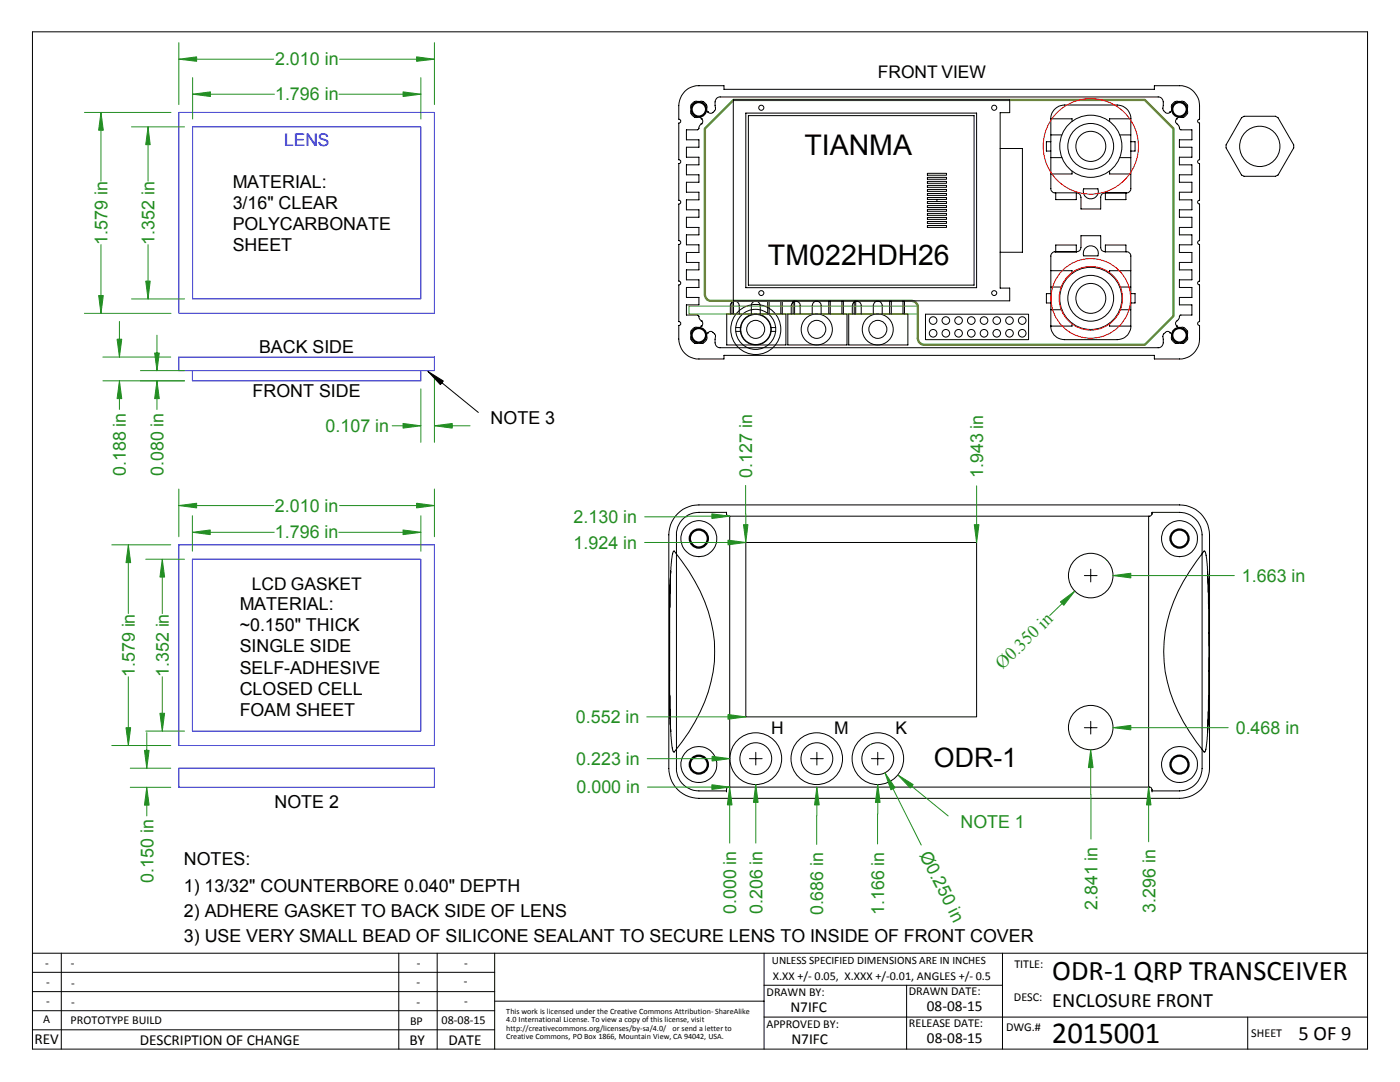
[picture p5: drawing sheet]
<svg xmlns="http://www.w3.org/2000/svg" width="279mm" height="216mm" viewBox="0 0 279 216" stroke-linecap="round" stroke-linejoin="round" font-family="sans-serif">
<g fill="none" stroke="#000" stroke-width=".2">
<path d="M6.5 6.3h266.4v203h-266.4zM136.7 18.2a3.9 3.9 0 0 1 2.8-1.1h5v.7h85.9v-.7h5a4 4 0 0 1 4 4v2.7a.38 .38 0 0 0-.4 .4 .38 .38 0 0 0 .4 .4v7.3a.38 .38 0 0 0-.4 .4 .38 .38 0 0 0 .4 .3v7.4a.38 .38 0 0 0-.4 .3 .38 .38 0 0 0 .4 .4v7.3a.38 .38 0 0 0-.4 .4 .38 .38 0 0 0 .4 .4v7.3a.38 .38 0 0 0-.4 .4 .38 .38 0 0 0 .4 .4v7.3a.38 .38 0 0 0-.4 .4 .38 .38 0 0 0 .4 .3v2.7a4 4 0 0 1-4 4h-5v-.7h-85.9v.7h-5a4 4 0 0 1-4-4v-2.7l.3-.2v-.3l-.3-.2v-7.3l.3-.3v-.3l-.3-.2v-7.3l.3-.2v-.3l-.3-.3v-7.3l.3-.2v-.3l-.3-.2v-7.4l.3-.2v-.3l-.3-.2v-7.3l.3-.3v-.3l-.3-.2v-2.7l.3-1.5zM146.3 19.9h55.2v2.6h-1.9v35h1.9v2.5h-55.2zM140 24.7l-.4 .4-.3 .8h-2.3v2h2.5v1.5h-2.5v2h2.5v1.5h-2.5v2h2.5v1.5h-2.5v2h2.5v1.5h-2.5v2h2.5v1.4h-2.5v2.1h2.5v1.5h-2.5v2h2.5v1.5h-2.5v2h2.5v1.4h-2.5v2h2.5v1.6h-2.5v2h2.5v1.4h-2.5v2.1h2.2a.5 .5 0 0 1 .3 .6l.5 .5M140 23.6l.1 .1M140.1 23.7l.2 .4-.2 .5M140.1 24.6l-.1 .1M141.3 22.3l-.4-.4a1.14 1.14 0 0 0-.2-1.3 1.14 1.14 0 0 0-1.3-.2 1.1 1.1 0 0 0-1.2 .2 1.1 1.1 0 0 0-.2 1.3 1.1 1.1 0 0 0 .3 1.2 1.1 1.1 0 0 0 1.2 .2l.5 .3M141.3 22.3l.1 .1M141.4 22.4l.3 .2a1.11 1.11 0 0 0 1-1.6v-.7a1.01 1.01 0 0 1 1-1h87.4a1 1 0 0 1 1.1 1v.7a1.13 1.13 0 0 0 .6 1.6h.3l.4-.2M148.8 22.6h46.1v34.8h-46.1zM149.4 23.1h45v33.8h-45z"/>
<path d="M185.1 34.6h3.8v.4h-3.8zM185.1 35.4h3.8v.4h-3.8zM185.1 36.2h3.8v.4h-3.8zM185.1 37h3.8v.4h-3.8zM185.1 37.8h3.8v.4h-3.8zM185.1 38.6h3.8v.4h-3.8zM185.1 39.4h3.8v.4h-3.8zM187 39.8v.4M199.6 29.6h4.4v20.7h-4.4M209.7 23.7a2.72 2.72 0 0 1 2.7-2.7h10.6a2.73 2.73 0 0 1 2.7 2.7M209.7 23.7v13.9a.87 .87 0 0 0 .9 .9h4.2a.87 .87 0 0 1 .9 .9v2.3h4v-2.3a.87 .87 0 0 1 .9-.9M209.7 28.3h-.9v1.8h.9"/>
<path d="M209.7 23.7h4.3v.6M209.7 26.9h2.2M209.7 31.5h2.2M210.7 38.5v1.3h4.1v-1.3M214 34.2v.5h-4.3M216.3 37.7h2.8a1.5 1.5 0 0 1-1.4 2 1.5 1.5 0 0 1-1.4-2zM220.6 38.5v1.3h4.1v-1.3M221.4 34.2v.5h4.3M223.5 26.9h2.2M223.5 31.5h2.2M225.7 23.7v13.9a.87 .87 0 0 1-.9 .9h-4.2M225.7 28.3h.8v1.8h-.8"/>
<path d="M225.7 23.7h-4.3v.6M233.6 22.3l.3-.4a1.15 1.15 0 0 1 .2-1.3 1.15 1.15 0 0 1 1.4-.2 1.1 1.1 0 0 1 1.2 .2 1.1 1.1 0 0 1 .2 1.3 .86 .86 0 0 1-.4 1.3 .94 .94 0 0 1-1.2 .1l-.4 .3M233.6 22.3l-.1 .1M234.8 23.7a.78 .78 0 0 0 .4 1.3l.3 .9h2.4v2h-2.5v1.5h2.5v2h-2.5v1.5h2.5v2h-2.5v1.5h2.5v2h-2.5v1.5h2.5v2h-2.5v1.4h2.5v2.1h-2.5v1.5h2.5v2h-2.5v1.5h2.5v2h-2.5v1.4h2.5v2h-2.5v1.6h2.5v2h-2.5v1.4h2.5v2.1h-2.2a.5 .5 0 0 0-.4 .6l-.1 .3a.75 .75 0 0 0-.4 1.2M234.9 23.6l-.1 .1M247.8 23.5l.5-.3h6.3l.5 .3 3.1 5.4v.6l-3.1 5.4-.5 .3h-6.3l-.5-.3-3.1-5.4v-.6zM185.1 40.2h3.8v.4h-3.8zM185.1 41h3.8v.4h-3.8zM185.1 41.8h3.8v.4h-3.8zM185.1 42.6h3.8v.4h-3.8zM185.1 43.4h3.8v.4h-3.8zM185.1 44.2h3.8v.4h-3.8z"/>
<path d="M185.1 45h3.8v.4h-3.8zM209.7 58.6h-.9v1.9h.9M209.7 54h4.3v.6M209.7 57.3h2.2M210.7 50.2v-1.3h4.1v1.3M216.5 49.6a1.51 1.51 0 0 1 1.9-.4 1.51 1.51 0 0 1 .7 1.9h-2.8v-1.1zM220.6 50.2h4.2a.87 .87 0 0 1 .9 .9v14M220.6 50.2a.87 .87 0 0 1-.9-.8v-2.4h-4v2.4a.87 .87 0 0 1-.9 .8h-4.2a.87 .87 0 0 0-.9 .9v14M220.6 50.2v-1.3h4.1v1.3M223.5 57.3h2.2M225.7 58.6h.8v1.9h-.8M225.7 54h-4.3v.6"/>
<path d="M140 65.1l-.4 .3h-.2a1.08 1.08 0 0 0-1.3 .3 1.08 1.08 0 0 0-.1 1.3 1.1 1.1 0 0 0 .3 1.2 1.1 1.1 0 0 0 1.2 .2 .86 .86 0 0 0 1.4-.4 .94 .94 0 0 0 0-1.2l.4-.4M140 64l.1 .1M140.1 64.1l.2 .3-.2 .6M140.1 65l-.1 .1M141.4 66.3l.2-.1a1.1 1.1 0 0 1 1.1 1.5v.7a1.01 1.01 0 0 0 1 1h87.4a1 1 0 0 0 1.1-1v-.7a1.13 1.13 0 0 1 .6-1.5l.3-.1 .4 .2M141.4 66.3l-.1 .1M145 62.7h11.8v6.1h-11.8zM146.1 60.3l-.3 .5v1.9M146.4 60.1a.91 .91 0 0 1 1.1 .9v1.7M146.4 60.1v2.6M146.4 60.1h-.3v2.6M146.9 65.4h1"/>
<path d="M146.9 66.1h1M149.9 62.7v-1.7a.89 .89 0 0 1 .9-.9 .89 .89 0 0 1 .9 .9v1.7M153.2 62.7v-2.6h.3v2.6M153.8 65.4h1M153.8 66.1h1M155.8 62.7v-2.6h.3v2.6M157.2 62.7h11.8v6.1h-11.8zM158.3 60.3l-.4 .7v1.7M158.6 60.1a.86 .86 0 0 1 1.1 .9v1.7M158.6 60.1h-.3v2.6M158.6 60.1v2.6M162.1 62.7v-1.7a.89 .89 0 0 1 .9-.9 .89 .89 0 0 1 .9 .9v1.7"/>
<path d="M165.4 62.7v-2.6h.3v2.6M168 62.7v-2.6h.3v2.6M169.4 62.7h11.8v6.1h-11.8zM170.5 60.3l-.3 .2-.1 .5v1.7M170.8 60.1a.86 .86 0 0 1 1.1 .9v1.7M170.8 60.1h-.3v2.6M170.8 60.1v2.6M174.3 62.7v-1.7a.89 .89 0 0 1 .9-.9 .89 .89 0 0 1 .9 .9v1.7M177.5 62.7v-2.6h.4v2.6M180.2 62.7v-2.6h.3v2.6M184.7 62.7h20.6v5.1h-20.6zM209.7 65.1a2.66 2.66 0 0 0 2.7 2.7h10.6a2.73 2.73 0 0 0 2.7-2.7"/>
<path d="M209.7 61.8h2.2M214 64.5v.6h-4.3M221.4 64.5v.6h4.3M223.5 61.8h2.2M233.5 66.3l.1 .1M234.8 65l.1 .1M234.9 65.1l.3 .3h.3a1.01 1.01 0 0 1 1.2 .3 1.01 1.01 0 0 1 .2 1.1 1.14 1.14 0 0 1-.3 1.4 1.14 1.14 0 0 1-1.3 .2 .86 .86 0 0 1-1.3-.4l-.2-.4 .1-.8-.3-.4M133.9 114l.2-2.9 .4-1.2a33.9 33.9 0 0 1 8.1 18.1 29.7 29.7 0 0 1-6.5 20l-1.5 2.1h-.2l-.3-1.4-.2-2.7M133.9 114l-.3 7.3M135.3 102.5a5.9 5.9 0 0 1 4.2-1.7h95.9a5.9 5.9 0 0 1 6 5.9v46.6a5.9 5.9 0 0 1-6 6h-95.9a6 6 0 0 1-6-6v-47.3a5.9 5.9 0 0 1 1.8-3.5zM145 102.2h.1M145 102.5h.1"/>
<path d="M145 102.2h-5.5a4.5 4.5 0 0 0-4.5 4.5v46.6a4.5 4.5 0 0 0 4.5 4.5h5.5M145 102.5l.1 .3 .3 .2h84.1l.4-.5M145 102.2v.3M145.6 103v54.1M148.8 108.2h46.1v34.8h-46.1zM216.4 114.9h2.5M217.7 113.6v2.5M229.2 103v54.1M229.9 102.2h.1M229.9 102.5h.1M229.9 102.2h5.5a4.5 4.5 0 0 1 4.5 4.5v46.6a4.5 4.5 0 0 1-4.5 4.5h-5.5M229.9 102.2v.3"/>
<path d="M241 114l-.2-2.4-.2-1.2-.2-.5a35.9 35.9 0 0 0-7.9 16.1 28.2 28.2 0 0 0 4.9 20l3 4.1 .3-.6 .3-3.4M241 114l.2 7.4M133.6 138.7l.3 7.3M133.6 121.3v17.4M241.2 138.8l-.2 7.3M241.2 121.4v17.4M145 157.6h.1M145 157.8h.1M145 157.6l.1-.4 .3-.1h84.1l.3 .1 .1 .4M145 157.6v.2M149.6 151.4h2.5M150.8 150.1v2.6"/>
<path d="M161.8 151.4h2.5M163 150.1v2.6M173.9 151.4h2.5M175.2 150.1v2.6M216.4 145.2h2.5M217.7 143.9v2.6M229.9 157.6h.1M229.9 157.8h.1M229.9 157.6v.2M6.5 197.9h92.2M6.5 194h92.2M6.5 190.2h266.4"/>
<path d="M12.2 190.2v19.1M79.6 190.2v19.1M87.2 190.2v19.1M98.7 190.2v19.1M98.7 199.8h53.8M152.5 196.6h47.6M152.5 190.2v19.1M180.9 196.6v12.7M200.1 190.2v19.1M6.5 205.5h92.2M6.5 201.7h92.2M152.5 202.9h120.4"/>
<path d="M249 202.9v6.4"/>
<circle cx="151.9" cy="21.5" r=".51"/>
<circle cx="198.4" cy="21.5" r=".51"/>
<circle cx="217.7" cy="29.2" r="4.6"/>
<circle cx="217.7" cy="29.2" r="3"/>
<circle cx="217.7" cy="29.2" r="6.2"/>
<circle cx="251.4" cy="29.2" r="4"/>
<circle cx="151.9" cy="58.5" r=".5"/>
<circle cx="198.4" cy="58.5" r=".5"/>
<circle cx="217.7" cy="59.5" r="4.6"/>
<circle cx="217.7" cy="59.5" r="6.2"/>
<circle cx="217.7" cy="59.5" r="2.99"/>
<circle cx="150.8" cy="65.7" r="4"/>
<circle cx="150.8" cy="65.7" r="1.8"/>
<circle cx="150.8" cy="65.7" r="5"/>
<circle cx="150.8" cy="65.7" r="3"/>
<circle cx="150.8" cy="65.7" r="3.1"/>
<circle cx="163" cy="65.7" r="1.8"/>
<circle cx="163" cy="65.7" r="3.1"/>
<circle cx="175.2" cy="65.7" r="3.1"/>
<circle cx="175.2" cy="65.7" r="1.8"/>
<circle cx="186.2" cy="64" r=".76"/>
<circle cx="186.2" cy="66.5" r=".76"/>
<circle cx="188.8" cy="66.5" r=".76"/>
<circle cx="188.8" cy="64" r=".76"/>
<circle cx="191.3" cy="64" r=".76"/>
<circle cx="191.3" cy="66.5" r=".76"/>
<circle cx="193.8" cy="66.5" r=".76"/>
<circle cx="193.8" cy="64" r=".76"/>
<circle cx="196.4" cy="66.5" r=".76"/>
<circle cx="196.4" cy="64" r=".76"/>
<circle cx="198.9" cy="66.5" r=".76"/>
<circle cx="198.9" cy="64" r=".76"/>
<circle cx="201.5" cy="64" r=".76"/>
<circle cx="201.5" cy="66.5" r=".76"/>
<circle cx="204" cy="64" r=".76"/>
<circle cx="204" cy="66.5" r=".76"/>
<circle cx="139.5" cy="107.5" r="3.6"/>
<circle cx="217.7" cy="114.8" r="4.4"/>
<circle cx="235.4" cy="107.5" r="3.6"/>
<circle cx="139.5" cy="152.6" r="3.6"/>
<circle cx="150.8" cy="151.4" r="5.2"/>
<circle cx="150.8" cy="151.4" r="3.2"/>
<circle cx="163" cy="151.4" r="5.2"/>
<circle cx="163" cy="151.4" r="3.2"/>
<circle cx="175.2" cy="151.4" r="3.2"/>
<circle cx="175.2" cy="151.4" r="5.2"/>
<circle cx="217.7" cy="145.2" r="4.4"/>
<circle cx="235.4" cy="152.6" r="3.6"/>
</g>
<g fill="none" stroke="#000" stroke-width=".47">
<circle cx="139.5" cy="21.8" r="1.46"/>
<circle cx="235.4" cy="21.8" r="1.46"/>
<circle cx="139.5" cy="66.9" r="1.46"/>
<circle cx="235.4" cy="66.9" r="1.46"/>
<circle cx="139.5" cy="107.5" r="1.8"/>
<circle cx="235.4" cy="107.5" r="1.8"/>
<circle cx="139.5" cy="152.6" r="1.79"/>
<circle cx="235.4" cy="152.6" r="1.79"/>
</g>
<path d="M140.7 25.7l5.7-5.8h82.1l5.7 5.8v37.4l-5.7 5.7h-44.2l-.7-.3-.4-.9v-6.6l-.5-.7-.7-.3-40.6-.1-.5-.4-.2-.6z" fill="none" stroke="#6b8e23" stroke-width=".47"/>
<g fill="none" stroke="#f00" stroke-width=".2">
<circle cx="217.7" cy="29.2" r="9.5"/>
<circle cx="217.7" cy="59.5" r="6.3"/>
<circle cx="217.7" cy="59.5" r="7.9"/>
</g>
<path d="M183.2 61.1h-45.7v1.6h45.7" fill="none" stroke="#6b8e23" stroke-width=".2"/>
<path d="M35.7 22.4h51v40.1h-51zM38.4 25.3h45.6v34.3h-45.6zM35.7 71.2h51v2.8h-51zM38.4 74v2h45.6v-2" fill="none" stroke="#00f" stroke-width=".2"/>
<path d="M16.8 22.4h17.3M20.2 26v10.2M20.2 48.8v10.2M16.8 62.5h17.3" fill="none" stroke="#238e23" stroke-width=".2"/>
<path d="M19.7 59h.9l-.4 3.5v-3.5v3.5z" fill-rule="evenodd" fill="#238e23"/>
<path d="M19.7 59h.9l-.4 3.5z" fill="none" stroke="#238e23" stroke-width=".2"/>
<path d="M20.2 22.4l.4 3.6h-.9l.5-3.6v3.6z" fill-rule="evenodd" fill="#238e23"/>
<path d="M20.2 22.4l.4 3.6h-.9zM26.2 25.3h10.6M29.5 28.9v7.3M26.2 59.6h10.6M29.5 48.8v7.3" fill="none" stroke="#238e23" stroke-width=".2"/>
<path d="M29.1 56.1h.9l-.5 3.5v-3.5v3.5z" fill-rule="evenodd" fill="#238e23"/>
<path d="M29.1 56.1h.9l-.5 3.5z" fill="none" stroke="#238e23" stroke-width=".2"/>
<path d="M29.5 25.3l.5 3.6h-.9l.4-3.6v3.6z" fill-rule="evenodd" fill="#238e23"/>
<path d="M38.4 15.5v8.2M42 18.8h12.8M67.6 18.8h12.8M84 15.5v8.2M29.5 25.3l.5 3.6h-.9z" fill="none" stroke="#238e23" stroke-width=".2"/>
<path d="M38.4 18.8l3.6-.5v1l-3.6-.5h3.6z" fill-rule="evenodd" fill="#238e23"/>
<path d="M38.4 18.8l3.6-.5v1z" fill="none" stroke="#238e23" stroke-width=".2"/>
<path d="M80.4 18.3l3.6 .5h-3.6h3.6l-3.6 .5z" fill-rule="evenodd" fill="#238e23"/>
<path d="M35.7 8.5v12.4M39.2 11.8h15.4M67.8 11.8h15.3M80.4 18.3l3.6 .5-3.6 .5zM86.7 8.5v12.4" fill="none" stroke="#238e23" stroke-width=".2"/>
<path d="M35.7 11.8l3.5-.5v.9l-3.5-.4h3.5z" fill-rule="evenodd" fill="#238e23"/>
<path d="M35.7 11.8l3.5-.5v.9z" fill="none" stroke="#238e23" stroke-width=".2"/>
<path d="M83.1 11.3l3.6 .5h-3.6h3.6l-3.6 .4z" fill-rule="evenodd" fill="#238e23"/>
<path d="M83.1 11.3l3.6 .5-3.6 .4zM20.5 71.2h13.6M20.5 76h16.3M23.8 67.6l.1 .1zM23.8 64.1v3.6M23.8 79.5v2.2" fill="none" stroke="#238e23" stroke-width=".2"/>
<path d="M23.8 76l.5 3.5h-.9l.4-3.5v3.5z" fill-rule="evenodd" fill="#238e23"/>
<path d="M23.8 76l.5 3.5h-.9z" fill="none" stroke="#238e23" stroke-width=".2"/>
<path d="M23.4 67.7h.9l-.5 3.5v-3.5v3.5z" fill-rule="evenodd" fill="#238e23"/>
<path d="M23.4 67.7h.9l-.5 3.5zM28 74h8.8M28 76h8.8M31.3 70.4l.1 .1zM31.3 66.9v3.5M31.3 79.5v2.2" fill="none" stroke="#238e23" stroke-width=".2"/>
<path d="M31.3 76l.5 3.5h-.9l.4-3.5v3.5z" fill-rule="evenodd" fill="#238e23"/>
<path d="M31.3 76l.5 3.5h-.9z" fill="none" stroke="#238e23" stroke-width=".2"/>
<path d="M30.9 70.4h.9l-.5 3.6v-3.6v3.6z" fill-rule="evenodd" fill="#238e23"/>
<path d="M30.9 70.4h.9l-.5 3.6zM129.2 157.1h12.9" fill="none" stroke="#238e23" stroke-width=".2"/>
<path d="M142.1 156.6l3.5 .5h-3.5h3.5l-3.5 .4z" fill-rule="evenodd" fill="#238e23"/>
<path d="M142.1 156.6l3.5 .5-3.5 .4zM145.6 160.6v7.6" fill="none" stroke="#238e23" stroke-width=".2"/>
<path d="M145.6 157.1l.5 3.5h-.9l.4-3.5v3.5z" fill-rule="evenodd" fill="#238e23"/>
<path d="M145.6 157.1l.5 3.5h-.9zM150.8 160.1v8.1" fill="none" stroke="#238e23" stroke-width=".2"/>
<path d="M150.8 156.5l.5 3.6h-.9l.4-3.6v3.6z" fill-rule="evenodd" fill="#238e23"/>
<path d="M150.8 156.5l.5 3.6h-.9zM163 160.6v7.9" fill="none" stroke="#238e23" stroke-width=".2"/>
<path d="M163 157.1l.5 3.5h-.9l.4-3.5v3.5z" fill-rule="evenodd" fill="#238e23"/>
<path d="M163 157.1l.5 3.5h-.9zM175.2 160.1l-.1 8.3" fill="none" stroke="#238e23" stroke-width=".2"/>
<path d="M175.2 156.5l.4 3.6h-.9l.5-3.6v3.6z" fill-rule="evenodd" fill="#238e23"/>
<path d="M129.2 151.4h12.9M175.2 156.5l.4 3.6h-.9z" fill="none" stroke="#238e23" stroke-width=".2"/>
<path d="M142.1 150.9l3.6 .5h-3.6h3.6l-3.6 .4z" fill-rule="evenodd" fill="#238e23"/>
<path d="M142.1 150.9l3.6 .5-3.6 .4zM217.7 153.2v14.2" fill="none" stroke="#238e23" stroke-width=".2"/>
<path d="M217.7 149.6l.4 3.6h-.9l.5-3.6v3.6z" fill-rule="evenodd" fill="#238e23"/>
<path d="M217.7 149.6l.4 3.6h-.9zM229.2 160.6v7.4" fill="none" stroke="#238e23" stroke-width=".2"/>
<path d="M229.2 157.1l.5 3.5h-.9l.4-3.5v3.5z" fill-rule="evenodd" fill="#238e23"/>
<path d="M129.1 143h16.2M229.2 157.1l.5 3.5h-.9z" fill="none" stroke="#238e23" stroke-width=".2"/>
<path d="M145.3 142.6l3.5 .4h-3.5h3.5l-3.5 .5z" fill-rule="evenodd" fill="#238e23"/>
<path d="M128.7 108.2h16.6M145.3 142.6l3.5 .4-3.5 .5z" fill="none" stroke="#238e23" stroke-width=".2"/>
<path d="M145.3 107.8l3.5 .4h-3.5h3.5l-3.5 .5z" fill-rule="evenodd" fill="#238e23"/>
<path d="M142.1 103l-13.4 .1M145.3 107.8l3.5 .4-3.5 .5z" fill="none" stroke="#238e23" stroke-width=".2"/>
<path d="M142.1 102.5l3.5 .5h-3.5h3.5l-3.5 .5z" fill-rule="evenodd" fill="#238e23"/>
<path d="M148.8 96.9v7.8M142.1 102.5l3.5 .5-3.5 .5z" fill="none" stroke="#238e23" stroke-width=".2"/>
<path d="M148.4 104.7h.9l-.5 3.5v-3.5v3.5z" fill-rule="evenodd" fill="#238e23"/>
<path d="M194.9 96.9v7.8M148.4 104.7h.9l-.5 3.5z" fill="none" stroke="#238e23" stroke-width=".2"/>
<path d="M194.4 104.7h1l-.5 3.5v-3.5v3.5z" fill-rule="evenodd" fill="#238e23"/>
<path d="M194.4 104.7h1l-.5 3.5zM225.7 145.2h19.4" fill="none" stroke="#238e23" stroke-width=".2"/>
<path d="M222.1 145.2l3.6-.5v.9l-3.6-.4h3.6z" fill-rule="evenodd" fill="#238e23"/>
<path d="M225.7 114.9h20.6M222.1 145.2l3.6-.5v.9z" fill="none" stroke="#238e23" stroke-width=".2"/>
<path d="M222.1 114.9l3.6-.5v.9l-3.6-.4h3.6z" fill-rule="evenodd" fill="#238e23"/>
<path d="M222.1 114.9l3.6-.5v.9zM179.2 154.6l3 1.9-.5 .7zM181.9 156.9l7.3 5.9" fill="none" stroke="#238e23" stroke-width=".2"/>
<path d="M179.2 154.6l3 1.9-.5 .7z" fill-rule="evenodd" fill="#238e23"/>
<path d="M35.7 108.7h51v40.1h-51zM38.4 111.6h45.6v34.3h-45.6zM35.7 153.3h51v3.8h-51z" fill="none" stroke="#00f" stroke-width=".2"/>
<path d="M38.4 102.9v7.1M42 106.2h12.7M67.6 106.2h12.8M84 102.9v7.1" fill="none" stroke="#238e23" stroke-width=".2"/>
<path d="M38.4 106.2l3.6-.5v1l-3.6-.5h3.6z" fill-rule="evenodd" fill="#238e23"/>
<path d="M38.4 106.2l3.6-.5v1z" fill="none" stroke="#238e23" stroke-width=".2"/>
<path d="M80.4 105.7l3.6 .5h-3.6h3.6l-3.6 .5z" fill-rule="evenodd" fill="#238e23"/>
<path d="M35.7 97.6v9.5M86.7 97.6v9.5M39.2 100.9h15.4M67.8 100.9h15.3M80.4 105.7l3.6 .5-3.6 .5z" fill="none" stroke="#238e23" stroke-width=".2"/>
<path d="M35.7 100.9l3.5-.5v.9l-3.5-.4h3.5z" fill-rule="evenodd" fill="#238e23"/>
<path d="M35.7 100.9l3.5-.5v.9z" fill="none" stroke="#238e23" stroke-width=".2"/>
<path d="M83.1 100.4l3.6 .5h-3.6h3.6l-3.6 .4z" fill-rule="evenodd" fill="#238e23"/>
<path d="M29.1 111.6h7.7M32.4 115.1v7.3M83.1 100.4l3.6 .5-3.6 .4zM32.4 135v7.3M29.1 145.9h7.7" fill="none" stroke="#238e23" stroke-width=".2"/>
<path d="M31.9 142.3h1l-.5 3.6v-3.6v3.6z" fill-rule="evenodd" fill="#238e23"/>
<path d="M31.9 142.3h1l-.5 3.6z" fill="none" stroke="#238e23" stroke-width=".2"/>
<path d="M32.4 111.6l.5 3.5h-1l.5-3.5v3.5z" fill-rule="evenodd" fill="#238e23"/>
<path d="M22.3 108.7h11.8M25.6 112.3v10.1M32.4 111.6l.5 3.5h-1zM25.6 135v10.2M22.3 148.8h11.8" fill="none" stroke="#238e23" stroke-width=".2"/>
<path d="M25.1 145.2h1l-.5 3.6v-3.6v3.6z" fill-rule="evenodd" fill="#238e23"/>
<path d="M25.1 145.2h1l-.5 3.6z" fill="none" stroke="#238e23" stroke-width=".2"/>
<path d="M25.6 108.7l.5 3.6h-1l.5-3.6v3.6z" fill-rule="evenodd" fill="#238e23"/>
<path d="M25.6 108.7l.5 3.6h-1zM26 153.3h8.1M26 157.1h8.1M29.3 149.7v.1zM29.3 146.2v3.5M29.3 160.7v2.1" fill="none" stroke="#238e23" stroke-width=".2"/>
<path d="M29.3 157.1l.5 3.6h-1l.5-3.6v3.6z" fill-rule="evenodd" fill="#238e23"/>
<path d="M29.3 157.1l.5 3.6h-1z" fill="none" stroke="#238e23" stroke-width=".2"/>
<path d="M28.8 149.7h1l-.5 3.6v-3.6v3.6z" fill-rule="evenodd" fill="#238e23"/>
<path d="M84 77.6v10.7M86.7 75.6v12.7M78.3 85h2.1M90.2 84.9l.1 .1zM90.3 85h3.5M28.8 149.7h1l-.5 3.6z" fill="none" stroke="#238e23" stroke-width=".2"/>
<path d="M80.4 84.5l3.6 .5h-3.6h3.6l-3.6 .4z" fill-rule="evenodd" fill="#238e23"/>
<path d="M80.4 84.5l3.6 .5-3.6 .4z" fill="none" stroke="#238e23" stroke-width=".2"/>
<path d="M86.7 85l3.6-.5v.9l-3.6-.4h3.6z" fill-rule="evenodd" fill="#238e23"/>
<path d="M86.7 85l3.6-.5v.9z" fill="none" stroke="#238e23" stroke-width=".2"/>
<path d="M85.4 74.1l3.1 1.9-.6 .8zM88.2 76.4l7.3 5.9" fill="none" stroke="#000" stroke-width=".2"/>
<path d="M85.4 74.1l3.1 1.9-.6 .8z" fill-rule="evenodd" fill="#000"/>
<path d="M178.2 157.4l5.7 11.2" fill="none" stroke="#238e23" stroke-width=".2"/>
<path d="M176.6 154.2l2 3-.8 .4-1.2-3.4 1.6 3.2z" fill-rule="evenodd" fill="#238e23"/>
<path d="M176.6 154.2l2 3-.8 .4z" fill="none" stroke="#238e23" stroke-width=".2"/>
<path d="M212 120.4l-2.5 2.4" fill="none" stroke="#238e23" stroke-width=".2"/>
<path d="M211.6 120.1l2.9-2.2-2.5 2.5 2.5-2.5-2.2 2.9z" fill-rule="evenodd" fill="#238e23"/>
<path d="M211.6 120.1l2.9-2.2-2.2 2.9z" fill="none" stroke="#238e23" stroke-width=".2"/>
<text font-size="6.1" x="209.9" y="208.1">2015001</text>
<g font-size="5.7">
<text x="160.5" y="30.9">TIANMA</text>
<text x="153.2" y="52.9">TM022HDH26</text>
<text x="210" y="195.5">ODR-1 QRP TRANSCEIVER</text>
</g>
<text font-size="5.3" x="186.4" y="153">ODR-1</text>
<g font-size="4.1">
<text x="210" y="200.9">ENCLOSURE FRONT</text>
<text x="259.2" y="207.4">5 OF 9</text>
</g>
<g font-size="3.6" fill="#238e23">
<text x="54.9" y="13">2.010 in</text>
<text x="54.9" y="20">1.796 in</text>
<text x="21.5" y="48.8" transform="rotate(-90 21.5 48.8)">1.579 in</text>
<text x="30.9" y="48.8" transform="rotate(-90 30.9 48.8)">1.352 in</text>
<text x="65" y="86.2">0.107 in</text>
<text x="25.1" y="95" transform="rotate(-90 25.1 95)">0.188 in</text>
<text x="32.6" y="95" transform="rotate(-90 32.6 95)">0.080 in</text>
<text x="150.1" y="95.3" transform="rotate(-90 150.1 95.3)">0.127 in</text>
<text x="196.2" y="95.4" transform="rotate(-90 196.2 95.4)">1.943 in</text>
<text x="54.9" y="107.4">1.796 in</text>
<text x="54.9" y="102.1">2.010 in</text>
<text x="114.5" y="104.4">2.130 in</text>
<text x="114.5" y="109.5">1.924 in</text>
<text x="247.9" y="116.1">1.663 in</text>
<text x="26.9" y="135" transform="rotate(-90 26.9 135)">1.579 in</text>
<text x="33.7" y="135" transform="rotate(-90 33.7 135)">1.352 in</text>
<text x="200.1" y="133.7" transform="rotate(-44 200.1 133.7)">Ø0.350 in</text>
<text x="114.9" y="144.3">0.552 in</text>
<text x="246.6" y="146.4">0.468 in</text>
<text x="115" y="152.6">0.223 in</text>
<text x="115.1" y="158.3">0.000 in</text>
<text x="191.7" y="165.2">NOTE 1</text>
<text x="183.4" y="170.5" transform="rotate(63 183.4 170.5)">Ø0.250 in</text>
<text x="30.6" y="176.1" transform="rotate(-90 30.6 176.1)">0.150 in</text>
<text x="146.9" y="182.4" transform="rotate(-90 146.9 182.4)">0.000 in</text>
<text x="152.1" y="182.4" transform="rotate(-90 152.1 182.4)">0.206 in</text>
<text x="164.3" y="182.7" transform="rotate(-90 164.3 182.7)">0.686 in</text>
<text x="176.4" y="182.6" transform="rotate(-90 176.4 182.6)">1.166 in</text>
<text x="219" y="181.6" transform="rotate(-90 219 181.6)">2.841 in</text>
<text x="230.6" y="182.2" transform="rotate(-90 230.6 182.2)">3.296 in</text>
</g>
<g font-size="3.6">
<text x="46.4" y="37.5">MATERIAL:</text>
<text x="46.4" y="41.7">3/16&quot; CLEAR</text>
<text x="46.4" y="45.9">POLYCARBONATE</text>
<text x="46.4" y="50.2">SHEET</text>
<text x="51.7" y="70.5">BACK SIDE</text>
<text x="50.4" y="79.3">FRONT SIDE</text>
<text x="97.9" y="84.7">NOTE 3</text>
<text x="47.8" y="121.8">MATERIAL:</text>
<text x="47.8" y="126">~0.150&quot; THICK</text>
<text x="47.8" y="130.2">SINGLE SIDE</text>
<text x="47.8" y="134.4">SELF-ADHESIVE</text>
<text x="47.8" y="138.6">CLOSED CELL</text>
<text x="47.8" y="142.8">FOAM SHEET</text>
<text x="54.8" y="161.2">NOTE 2</text>
<text x="36.7" y="172.6">NOTES:</text>
<text x="36.7" y="177.9">1) 13/32&quot; COUNTERBORE 0.040&quot; DEPTH</text>
<text x="36.7" y="183">2) ADHERE GASKET TO BACK SIDE OF LENS</text>
<text x="36.7" y="187.9">3) USE VERY SMALL BEAD OF SILICONE SEALANT TO SECURE LENS TO INSIDE OF FRONT COVER</text>
</g>
<g font-size="3.5">
<text x="175.2" y="15.5">FRONT VIEW</text>
<text x="50.2" y="117.6">LCD GASKET</text>
<text x="153.9" y="146.6">H</text>
<text x="166.5" y="146.6">M</text>
<text x="178.7" y="146.6">K</text>
</g>
<text font-size="3.5" fill="#00f" x="56.7" y="29.2">LENS</text>
<g font-size="3">
<text x="157.8" y="201.9">N7IFC</text>
<text x="185" y="201.6">08-08-15</text>
<text x="6.9" y="208.4">REV</text>
<text x="27.9" y="208.5">DESCRIPTION OF CHANGE</text>
<text x="81.7" y="208.4">BY</text>
<text x="89.5" y="208.4">DATE</text>
<text x="157.9" y="208.3">N7IFC</text>
<text x="185" y="208">08-08-15</text>
</g>
<g font-size="2.4">
<text x="9" y="192.9">-</text>
<text x="9.2" y="196.8">-</text>
<text x="14.1" y="193">-</text>
<text x="14.2" y="196.9">-</text>
<text x="83.1" y="196.8">-</text>
<text x="83.2" y="193">-</text>
<text x="92.6" y="196.6">-</text>
<text x="92.6" y="192.9">-</text>
<text x="154.2" y="195.5">X.XX +/- 0.05, X.XXX +/-0.01, ANGLES +/- 0.5</text>
<text x="202.4" y="193.2">TITLE:</text>
<text x="9.2" y="200.6">-</text>
<text x="14.2" y="200.7">-</text>
<text x="83.1" y="200.7">-</text>
<text x="92.6" y="200.5">-</text>
<text x="153" y="198.8">DRAWN BY:</text>
<text x="181.4" y="198.6">DRAWN DATE:</text>
<text x="202.4" y="199.8">DESC:</text>
<text x="8.6" y="204.2">A</text>
<text x="14.1" y="204.3">PROTOTYPE BUILD</text>
<text x="81.8" y="204.5">BP</text>
<text x="88.1" y="204.3">08-08-15</text>
<text x="153" y="205.1">APPROVED BY:</text>
<text x="181.4" y="204.9">RELEASE DATE:</text>
<text x="200.8" y="205.7">DWG.#</text>
<text x="249.7" y="206.9">SHEET</text>
</g>
<text font-size="2.2" x="154.1" y="192.3">UNLESS SPECIFIED DIMENSIONS ARE IN INCHES</text>
<g font-size="1.6">
<text x="101" y="202.3">This work is licensed under the Creative Commons Attribution- ShareAlike</text>
<text x="101" y="204">4.0 International License. To view a copy of this license, visit</text>
<text x="101" y="205.7">http://creativecommons.org/licenses/by-sa/4.0/</text>
<text x="101" y="207.4">Creative Commons, PO Box 1866, Mountain View, CA 94042, USA.</text>
<text x="134.2" y="205.7">or send a letter to</text>
</g>
</svg>
